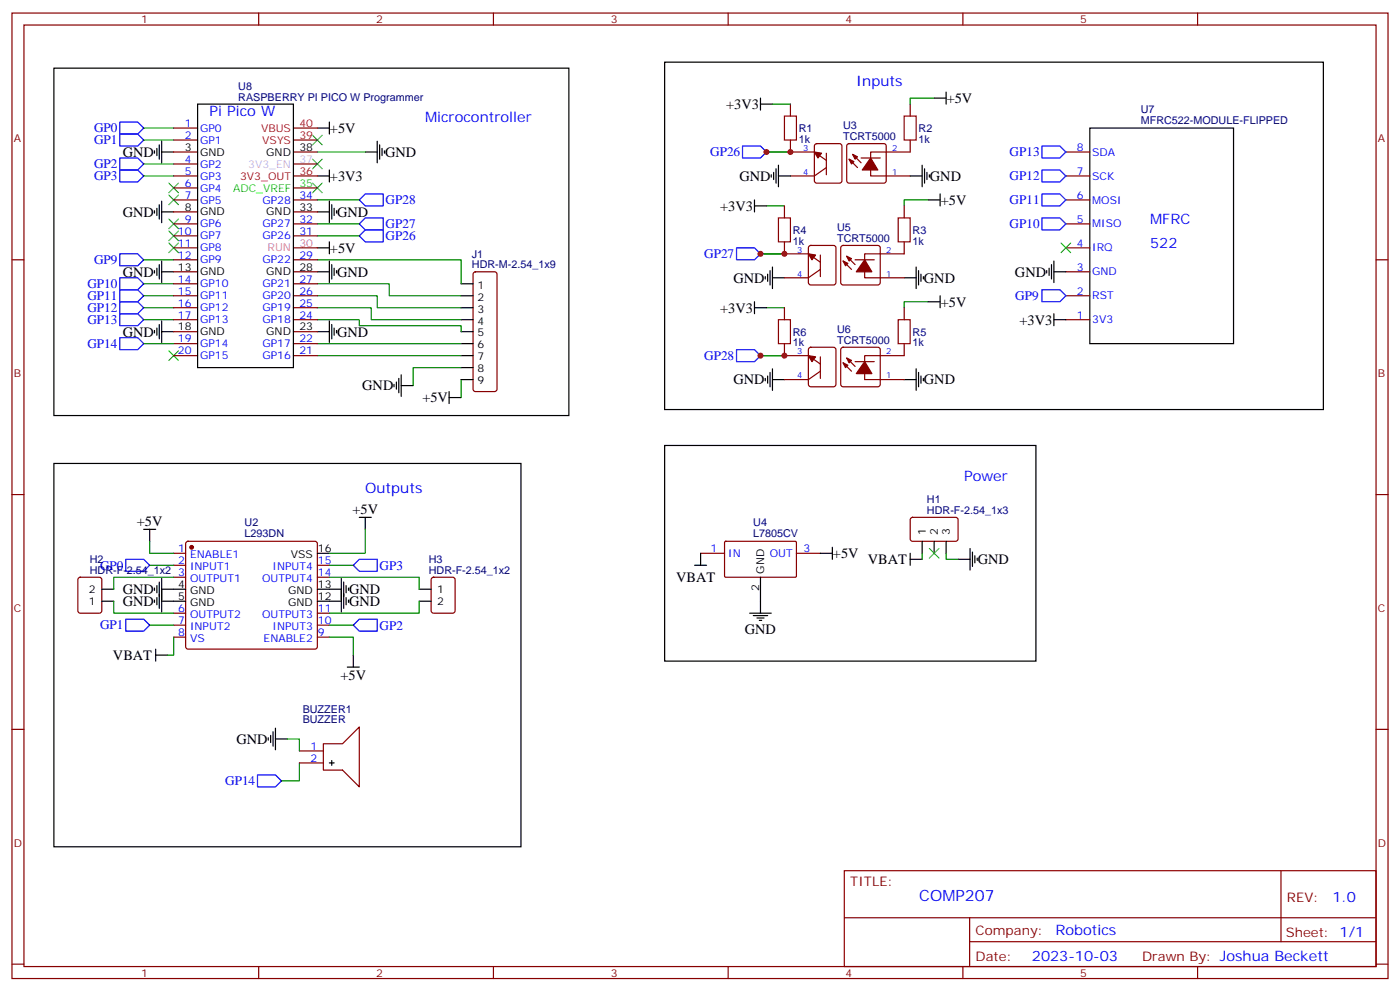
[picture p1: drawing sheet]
<svg xmlns="http://www.w3.org/2000/svg" width="412mm" height="292mm" viewBox="0 0 412 292" stroke-linecap="round" stroke-linejoin="round" font-family="sans-serif">
<g fill="none" stroke="#870000" stroke-width=".35">
<path d="M3.5 3.8h405.4v284.4h-405.4zM7.1 7.4h398.2v277.3h-398.2zM76.2 3.8v3.6M145.3 3.8v3.6M214.5 3.8v3.6M283.6 3.8v3.6M352.8 3.8v3.6M51.2 37.7h7M86.4 37.7h7.1M232.8 30.7v3.5M268.1 30.7v3.5M51.2 51.8h7"/>
<path d="M51.2 44.8h7M51.2 58.9h7M51.2 41.2h7M51.2 48.3h7M51.2 55.4h7M86.4 51.8h7.1M86.4 44.8h7.1M86.4 58.9h7.1M86.4 41.2h7.1M86.4 48.3h7.1M86.4 55.4h7.1M232.8 41.2v3.6h7.1l3.5 2.4"/>
<path d="M240.1 42.5l.5-.2h6.7l.5 .2 .2 .5v10.2l-.2 .5-.5 .2h-6.7l-.5-.2-.2-.5v-10.2zM243.4 45.1v6.4M243.4 49.4l-3.5 2.4h-7.1M249.6 42.5l.5-.2h10.2l.5 .2 .3 .5v10.2l-.3 .5-.5 .2h-10.2l-.5-.2-.2-.5v-10.2zM250.1 46.9l2.5 2.5M251.2 45.5l2.4 2.4M253.6 46.5h5.7M268.1 41.2v3.6h-11.6v7h11.6M314 51.8h7M314 44.8h7M314 58.9h7M3.5 76.5h3.6"/>
<path d="M51.2 76.5h7M51.2 73h7M51.2 65.9h7M51.2 62.4h7M51.2 69.5h7M86.4 76.5h7.1M86.4 73h7.1M86.4 65.9h7.1M86.4 62.4h7.1M86.4 69.5h7.1M231.1 60.6v3.6M231.1 71.2v3.6h7l3.6 2.4"/>
<path d="M238.4 72.5l.4-.2h6.7l.5 .2 .2 .5v10.2l-.2 .5-.5 .2h-6.7l-.5-.2-.2-.5v-10.2zM241.7 75.1v6.4M241.7 79.3l-3.6 2.5h-7M247.9 72.5l.5-.2h10.2l.5 .2 .2 .5v10.2l-.2 .5-.5 .2h-10.2l-.5-.2-.3-.5v-10.2zM248.4 76.9l2.4 2.4M249.4 75.5l2.5 2.4M251.9 76.5h5.6M266.3 71.2v3.6h-11.6v7h11.6M266.3 60.6v3.6M314 73h7M314 65.9h7M405.3 76.5h3.6"/>
<path d="M51.2 94.2h7M51.2 87.1h7M51.2 80h7M51.2 83.6h7M51.2 90.6h7M51.2 97.7h7M86.4 94.2h7.1M86.4 87.1h7.1M86.4 80h7.1M86.4 83.6h7.1M86.4 90.6h7.1M86.4 97.7h7.1"/>
<path d="M139.6 80.3l.5-.3h5.6l.5 .3 .2 .5v33.8l-.2 .5-.5 .2h-5.6l-.5-.2-.3-.5v-33.8zM231.1 90.6v3.6M266.3 90.6v3.6M314 94.2h7M314 87.1h7M314 80h7M51.2 104.7h7M51.2 101.2h7M86.4 104.7h7.1M86.4 101.2h7.1M231.1 101.2v3.5h7l3.6 2.5M238.4 102.5l.4-.2h6.7l.5 .2 .2 .5v10.2l-.2 .5-.5 .2h-6.7l-.5-.2-.2-.5v-10.2z"/>
<path d="M241.7 105.1v6.3M241.7 109.3l-3.6 2.5h-7M247.9 102.5l.5-.2h10.2l.5 .2 .2 .5v10.2l-.2 .5-.5 .2h-10.2l-.5-.2-.3-.5v-10.2zM248.4 106.9l2.4 2.4M249.4 105.4l2.5 2.5M251.9 106.5h5.6M266.3 101.2v3.5h-11.6v7.1h11.6M3.5 145.7h3.6M54.9 159.6l.5-.2h37.4l.5 .2 .2 .5v30.4l-.2 .5-.5 .2h-37.4l-.5-.3-.2-.4v-30.4zM213.5 159.6l.3-.2 20.6 .1 .2 .3-.1 10-.3 .2-20.6-.1-.2-.2zM268.3 152.6l.5-.2h13l.4 .7v5.9l-.7 .4h-13l-.4-.7v-5.6zM405.3 145.7h3.6"/>
<path d="M23.2 170.2l.4-.2h5.7l.6 .4 .1 9.5-.5 .6-5.9 .1-.6-.5-.1-9.4zM51.2 162.9h3.5M51.2 166.5h3.5M51.2 170h3.5M93.5 166.5h3.5M93.5 170h3.5M127.2 170.2l.5-.2h5.6l.7 .4 .1 9.5-.5 .6-5.9 .1-.6-.5-.1-9.4zM206.4 162.9h7M234.6 162.9h7.1M51.2 180.6h3.5M51.2 184.1h3.5M51.2 187.6h3.5"/>
<path d="M93.5 180.6h3.5M93.5 184.1h3.5M93.5 187.6h3.5M3.5 214.8h3.6M95.2 219h5.7l4.9-4.9v17.6l-4.9-4.9h-5.7zM405.3 214.8h3.6M88.2 221.2h7M88.2 224.7h7M248.7 256.4h156.6v28.3h-156.6zM377.3 256.5v20.8M248.7 270.3h156.5M285.6 277.3h119.6"/>
<path d="M285.6 270.3v14.1M3.5 284h3.6M76.2 284.7v3.5M145.3 284.7v3.5M214.5 284.7v3.5M283.6 284.7v3.5M352.8 284.7v3.5M405.3 284h3.6"/>
</g>
<g fill="none" stroke="#000" stroke-width=".35">
<path d="M195.8 18.3h194v102.3h-194zM15.9 20.1h151.7v102.3h-151.7zM58.2 30.7h28.2v77.6h-28.2zM93.5 37.7h3.5M97 35.9v3.6M224 28.9v3.5M224 30.7h3.5M275.2 28.9h3.5M278.7 27.1v3.6M321 37.7h42.4v63.5h-42.4zM45.5 44.4v.7M46.2 43.7v2.1"/>
<path d="M46.9 42.7v4.2M47.6 44.8h3.6M47.6 41.6v6.3M47.6 59.2v6.4M93.5 51.8h3.5M97 50.1v3.5M97 59.2v6.4M107.6 44.8h3.5M111.1 41.6v6.3M111.8 42.7v4.2M112.5 43.7v2.1M113.2 44.4v.7"/>
<path d="M222.2 58.9v3.5M227.2 51.5v.7M227.9 50.8v2.1M228.6 49.7v4.2M229.3 51.8h3.5M229.3 48.6v6.4M268.1 51.8h3.5M271.6 48.6v6.4M272.3 49.7v4.2M273 50.8v2.1M273.4 58.9h3.5M273.8 51.5v.7"/>
<path d="M276.9 57.1v3.5M45.5 62.1v.7M45.5 79.7v.7M46.2 61.3v2.2M46.2 79v2.1M46.9 60.3v4.2M46.9 77.9v4.3M47.6 76.9v6.3M47.6 62.4h3.6M93.5 62.4h3.5M93.5 73h3.5M97 71.2v3.6"/>
<path d="M97 76.9v6.3M97.7 60.3v4.2M97.7 77.9v4.3M98.4 61.3v2.2M98.4 79v2.1M99.1 62.1v.7M99.1 79.7v.7M222.2 60.6h3.6M226.8 79.7v4.2M227.5 78.6v6.4M269.9 78.6v6.4M270.6 79.7v4.2"/>
<path d="M308.3 79.7v.7M309 79v2.1M309.7 77.9v4.3M310.4 76.9v6.3M45.5 97.3v.7M46.2 96.6v2.1M46.9 95.6v4.2M47.6 94.5v6.4M47.6 80h3.6M47.6 97.7h3.6M93.5 80h3.5M93.5 97.7h3.5"/>
<path d="M97 94.5v6.4M97.7 95.6v4.2M98.4 96.6v2.1M99.1 97.3v.7M135.8 97.7h3.5M135.8 90.6h3.5M135.8 94.2h3.5M135.8 83.6h3.5M135.8 87.1h3.5M222.2 88.9v3.5M222.2 90.6h3.6M225.4 81.5v.7"/>
<path d="M226.1 80.8v2.1M227.5 81.8h3.6M266.3 81.8h3.6M271.3 80.8v2.1M272 81.5v.7M273.4 88.9h3.5M276.9 87.1v3.5M310.4 80h3.6M310.4 94.2h3.6M310.4 92.4v3.5M116.1 113.2v.7M116.8 112.5v2.1"/>
<path d="M117.5 111.4v4.3M118.2 113.6h3.5M118.2 110.4v6.3M132.3 117.1h3.5M132.3 115.3v3.6M135.8 111.8h3.5M135.8 101.2h3.5M135.8 104.7h3.5M135.8 108.3h3.5M225.4 111.4v.7M226.1 110.7v2.2M226.8 109.7v4.2"/>
<path d="M227.5 108.6v6.4M227.5 111.8h3.6M266.3 111.8h3.6M269.9 108.6v6.4M270.6 109.7v4.2M271.3 110.7v2.2M272 111.4v.7M15.9 136.5h137.6v112.9h-137.6zM195.8 131.2h109.4v63.5h-109.4zM42.3 155.9h3.6M44.1 155.9v3.5M105.8 152.4h3.6"/>
<path d="M107.6 152.4v3.5M271.6 159.4v3.5M275.2 159.4v3.5M278.7 159.4v3.5M30 173.5h3.5M30 177.1h3.5M45.5 173.2v.7M45.5 176.7v.7M46.2 172.5v2.1M46.2 176v2.1M46.9 171.4v7.8M47.6 173.5h7.1"/>
<path d="M47.6 177.1h7.1M47.6 170.4v9.8M93.5 173.5h7M93.5 177.1h7M93.5 162.9h3.5M100.5 170.4v9.8M101.2 171.4v7.8M102 172.5v2.1M102 176v2.1M102.7 173.2v.7M102.7 176.7v.7M123.5 173.5h3.5"/>
<path d="M123.5 177.1h3.5M204.6 166.5h3.5M206.4 162.9v3.6M224 170v10.6M241.7 162.9h3.5M245.2 161.2v3.5M268.1 164.7h3.5M268.1 162.9v3.6M282.2 164.7h3.6M285.8 161.5v6.4M286.5 162.6v4.2M287.2 163.7v2.1"/>
<path d="M287.9 164.4v.7M45.9 192.9h3.5M45.9 191.2v3.5M102.3 196.5h3.5M104.1 192.9v3.6M220.8 180.6h6.4M221.9 181.3h4.2M223 182h2.1M223.7 182.7h.7M79 217.3v.7M79.7 216.6v2.1M80.4 215.5v4.2"/>
<path d="M81.1 217.6h3.6M81.1 214.5v6.3M97 224.7h1.4M97.7 224v1.4"/>
</g>
<g fill="#870000" stroke="#870000" stroke-width=".35">
<path d="M256.5 46.5l2.1 3.6h-4.6z"/>
<path d="M250.1 46.9l1.4 .7-.7 .7z"/>
<path d="M251.2 45.5l1.4 .7-.7 .7z"/>
<path d="M239.9 44.8l2.1 .3-1.1 1.4z"/>
<path d="M254.7 76.5l2.1 3.5h-4.6z"/>
<path d="M248.4 76.9l1.4 .7-.7 .7z"/>
<path d="M249.4 75.5l1.4 .7-.7 .7z"/>
<path d="M238.1 74.8l2.1 .3-1 1.4z"/>
<path d="M254.7 106.5l2.1 3.5h-4.6z"/>
<path d="M248.4 106.9l1.4 .7-.7 .7z"/>
<path d="M249.4 105.4l1.4 .8-.7 .7z"/>
<path d="M238.1 104.7l2.1 .4-1 1.4z"/>
<circle cx="56.4" cy="161.2" r=".53"/>
</g>
<g fill="none" stroke="#00f" stroke-width=".35">
<path d="M35.3 35.9h5.3l1.7 1.8-1.7 1.8h-5.3zM35.3 39.5h5.3l1.7 1.7-1.7 1.8h-5.3zM35.3 46.5h5.3l1.7 1.8-1.7 1.8h-5.3zM35.3 50.1h5.3l1.7 1.7-1.7 1.8h-5.3zM107.6 57.1h5.3v3.5h-5.3l-1.8-1.7zM218.7 43h5.3l1.8 1.8-1.8 1.7h-5.3zM306.9 43h5.3l1.8 1.8-1.8 1.7h-5.3zM306.9 50.1h5.3l1.8 1.7-1.8 1.8h-5.3zM306.9 57.1h5.3l1.8 1.8-1.8 1.7h-5.3zM35.3 74.8h5.3l1.7 1.7-1.7 1.8h-5.3zM105.8 65.9l1.8-1.7h5.3v3.5h-5.3zM105.8 69.5l1.8-1.8h5.3v3.5h-5.3z"/>
<path d="M217 73h5.2l1.8 1.8-1.8 1.7h-5.2zM306.9 64.2h5.3l1.8 1.7-1.8 1.8h-5.3zM35.3 81.8h5.3l1.7 1.8-1.7 1.7h-5.3zM35.3 85.3h5.3l1.7 1.8-1.7 1.8h-5.3zM35.3 88.9h5.3l1.7 1.7-1.7 1.8h-5.3zM35.3 92.4h5.3l1.7 1.8-1.7 1.7h-5.3zM35.3 99.4h5.3l1.7 1.8-1.7 1.8h-5.3zM306.9 85.3h5.3l1.8 1.8-1.8 1.8h-5.3zM217 103h5.2l1.8 1.7-1.8 1.8h-5.2zM37 164.7h5.3l1.8 1.8-1.8 1.7h-5.3zM104.1 166.5l1.7-1.8h5.3v3.5h-5.3zM37 182.4h5.3l1.8 1.7-1.8 1.8h-5.3z"/>
<path d="M104.1 184.1l1.7-1.7h5.3v3.5h-5.3zM75.8 228.2h5.3l1.8 1.8-1.8 1.7h-5.3z"/>
</g>
<g fill="none" stroke="#008700" stroke-width=".35">
<path d="M42.3 37.7h8.9M227.5 30.7h5.3M275.2 28.9h-7.1v1.8M42.3 41.2h8.9M42.3 48.3h8.9M42.3 51.8h8.9M93.5 58.9h12.3M93.5 44.8h14.1M225.8 44.8h7M273.4 58.9h-7.1v1.7M42.3 76.5h8.9M93.5 76.5h42.3v7.1"/>
<path d="M93.5 65.9h12.3M93.5 69.5h12.3M224 74.8h7.1M225.8 60.6h5.3M42.3 90.6h8.9M42.3 83.6h8.9M42.3 87.1h8.9M42.3 94.2h8.9M93.5 83.6h21.2v3.5h21.1M93.5 87.1h17.6v3.5h24.7M93.5 90.6h15.9v3.6h26.4M93.5 94.2h12.3v1.7h30v1.8"/>
<path d="M225.8 90.6h5.3M273.4 88.9h-7.1v1.7M42.3 101.2h8.9M93.5 104.7h42.3M93.5 101.2h42.3M135.8 108.3h-14.1v5.3M135.8 111.8v5.3M224 104.7h7.1M44.1 159.4v3.5h7.1M107.6 155.9v7h-10.6M33.5 177.1v3.5h17.7M44.1 166.5h7.1"/>
<path d="M51.2 170h-17.7v3.5M97 170h26.5v3.5M97 166.5h7.1M123.5 177.1v3.5h-26.5M271.6 162.9v1.8M278.7 162.9v1.8h3.5M44.1 184.1h7.1M51.2 187.6v5.3h-1.8M97 187.6h7.1v5.3M97 184.1h7.1M84.7 217.6h3.5v3.6M88.2 224.7v5.3h-5.3"/>
</g>
<g fill="none" stroke="#3c3" stroke-width=".35">
<path d="M92.1 39.8l2.8 2.9M94.9 39.8l-2.8 2.9M49.7 53.9l2.9 2.9M49.7 57.5l2.9 2.8M52.6 53.9l-2.9 2.9M52.6 57.5l-2.9 2.8M92.1 53.9l2.8 2.9M92.1 46.9l2.8 2.8M94.9 53.9l-2.8 2.9M94.9 46.9l-2.8 2.8M49.7 64.5l2.9 2.8M49.7 68.1l2.9 2.8"/>
<path d="M49.7 71.6l2.9 2.8M52.6 64.5l-2.9 2.8M52.6 68.1l-2.9 2.8M52.6 71.6l-2.9 2.8M312.6 71.6l2.8 2.8M315.4 71.6l-2.8 2.8M49.7 103.3l2.9 2.9M52.6 103.3l-2.9 2.9M273.8 161.5l2.8 2.9M276.6 161.5l-2.8 2.9"/>
</g>
<path d="M231.1 34.2h3.5v7h-3.5zM266.3 34.2h3.6v7h-3.6zM229.3 64.2h3.5v7h-3.5zM264.6 64.2h3.5v7h-3.5zM229.3 94.2h3.5v7h-3.5zM264.6 94.2h3.5v7h-3.5z" fill="none" stroke="#a10000" stroke-width=".35"/>
<g fill="#c00">
<circle cx="232.8" cy="44.8" r=".88"/>
<circle cx="225.8" cy="44.8" r=".88"/>
<circle cx="224" cy="74.8" r=".88"/>
<circle cx="231.1" cy="74.8" r=".88"/>
<circle cx="224" cy="104.7" r=".88"/>
<circle cx="231.1" cy="104.7" r=".88"/>
</g>
<text font-size="4.6" fill="#00f" x="270.8" y="265.5">COMP207</text>
<g font-size="4.2" fill="#00f">
<text x="252.2" y="25.4">Inputs</text>
<text x="61.7" y="34.2">Pi Pico W</text>
<text x="125.2" y="35.9">Microcontroller</text>
<text x="338.8" y="66">MFRC</text>
<text x="338.8" y="73">522</text>
<text x="284" y="141.8">Power</text>
<text x="107.6" y="145.3">Outputs</text>
<text x="392.5" y="265.7">1.0</text>
<text x="310.9" y="275.3">Robotics</text>
<text x="304" y="283.1">2023-10-03</text>
</g>
<g font-size="4.2">
<text x="213.9" y="32.1">+3V3</text>
<text x="278.9" y="30.3">+5V</text>
<text x="97.2" y="39.1">+5V</text>
<text x="36.2" y="46.2">GND</text>
<text x="113.4" y="46.2">GND</text>
<text x="97.2" y="53.3">+3V3</text>
<text x="217.8" y="53.3">GND</text>
<text x="273.9" y="53.3">GND</text>
<text x="36.2" y="63.8">GND</text>
<text x="99.3" y="63.8">GND</text>
<text x="212.1" y="62.1">+3V3</text>
<text x="277.1" y="60.3">+5V</text>
<text x="97.2" y="74.4">+5V</text>
<text x="36.2" y="81.5">GND</text>
<text x="99.3" y="81.5">GND</text>
<text x="216.1" y="83.2">GND</text>
<text x="272.2" y="83.2">GND</text>
<text x="299" y="81.5">GND</text>
<text x="212.1" y="92.1">+3V3</text>
<text x="277.1" y="90.3">+5V</text>
<text x="300.3" y="95.6">+3V3</text>
<text x="36.2" y="99.1">GND</text>
<text x="99.3" y="99.1">GND</text>
<text x="216.1" y="113.2">GND</text>
<text x="272.2" y="113.2">GND</text>
<text x="106.7" y="115">GND</text>
<text x="124.4" y="118.5">+5V</text>
<text x="40.3" y="154.8">+5V</text>
<text x="103.8" y="151.2">+5V</text>
<text x="245.4" y="164.4">+5V</text>
<text x="255.6" y="166.1">VBAT</text>
<text x="288" y="166.1">GND</text>
<text x="199.2" y="171.4">VBAT</text>
<text x="36.2" y="175">GND</text>
<text x="36.2" y="178.5">GND</text>
<text x="102.8" y="174.9">GND</text>
<text x="102.8" y="178.5">GND</text>
<text x="219.4" y="186.6">GND</text>
<text x="33.3" y="194.3">VBAT</text>
<text x="100.3" y="200.4">+5V</text>
<text x="69.7" y="219.1">GND</text>
</g>
<g font-size="3.9" fill="#00f">
<text x="27.7" y="39">GP0</text>
<text x="27.7" y="42.4">GP1</text>
<text x="209.2" y="46">GP26</text>
<text x="297.4" y="46">GP13</text>
<text x="27.7" y="49.5">GP2</text>
<text x="27.7" y="53">GP3</text>
<text x="297.4" y="53.1">GP12</text>
<text x="113.6" y="60.1">GP28</text>
<text x="297.4" y="60.1">GP11</text>
<text x="113.6" y="67.2">GP27</text>
<text x="113.6" y="70.7">GP26</text>
<text x="297.4" y="67.2">GP10</text>
<text x="27.7" y="77.7">GP9</text>
<text x="207.4" y="76">GP27</text>
<text x="25.8" y="84.8">GP10</text>
<text x="25.8" y="88.3">GP11</text>
<text x="299" y="88.4">GP9</text>
<text x="25.8" y="91.8">GP12</text>
<text x="25.8" y="95.4">GP13</text>
<text x="25.8" y="102.4">GP14</text>
<text x="207.4" y="106">GP28</text>
<text x="29.5" y="167.7">GP0</text>
<text x="111.8" y="167.8">GP3</text>
<text x="29.5" y="185.4">GP1</text>
<text x="111.8" y="185.4">GP2</text>
<text x="66.3" y="231.2">GP14</text>
</g>
<g font-size="3.9" fill="#800">
<text x="250.5" y="261">TITLE:</text>
<text x="379.1" y="265.7">REV:</text>
<text x="287.4" y="275.2">Company:</text>
<text x="378.7" y="275.8">Sheet: 1/1</text>
<text x="287.4" y="282.9">Date:</text>
<text x="336.4" y="283">Drawn By: Joshua Beckett</text>
</g>
<g font-size="3.2" fill="#800">
<text x="41.6" y="6.8">1</text>
<text x="110.8" y="6.8">2</text>
<text x="179.9" y="6.8">3</text>
<text x="249.1" y="6.8">4</text>
<text x="318.2" y="6.8">5</text>
<text x="4.1" y="41.9">A</text>
<text x="405.9" y="41.9">A</text>
<text x="4.1" y="111.1">B</text>
<text x="405.9" y="111.1">B</text>
<text x="4.1" y="180.2">C</text>
<text x="405.9" y="180.2">C</text>
<text x="4.1" y="249.4">D</text>
<text x="405.9" y="249.4">D</text>
<text x="41.6" y="287.7">1</text>
<text x="110.8" y="287.7">2</text>
<text x="179.9" y="287.7">3</text>
<text x="249.1" y="287.7">4</text>
<text x="318.2" y="287.7">5</text>
</g>
<g font-size="3.2" fill="#000080">
<text x="70.2" y="29.6">RASPBERRY PI PICO W Programmer</text>
<text x="70.2" y="26.4">U8</text>
<text x="336" y="33.3">U7</text>
<text x="235.3" y="38.9">R1</text>
<text x="248.4" y="41.2">TCRT5000</text>
<text x="248.4" y="38.1">U3</text>
<text x="270.6" y="38.9">R2</text>
<text x="336" y="36.7">MFRC522-MODULE-FLIPPED</text>
<text x="235.3" y="42">1k</text>
<text x="270.6" y="42">1k</text>
<text x="233.5" y="68.9">R4</text>
<text x="246.6" y="71.2">TCRT5000</text>
<text x="246.6" y="68.1">U5</text>
<text x="268.8" y="68.9">R3</text>
<text x="139" y="75.8">J1</text>
<text x="233.5" y="72">1k</text>
<text x="268.8" y="72">1k</text>
<text x="139" y="79">HDR-M-2.54_1x9</text>
<text x="233.5" y="98.9">R6</text>
<text x="246.6" y="101.2">TCRT5000</text>
<text x="246.6" y="98.1">U6</text>
<text x="268.8" y="98.9">R5</text>
<text x="233.5" y="102">1k</text>
<text x="268.8" y="102">1k</text>
<text x="273.1" y="148.2">H1</text>
<text x="72.1" y="155">U2</text>
<text x="221.9" y="155">U4</text>
<text x="273.1" y="151.3">HDR-F-2.54_1x3</text>
<text x="72.1" y="158.1">L293DN</text>
<text x="221.9" y="158.1">L7805CV</text>
<text x="26.5" y="165.8">H2</text>
<text x="126.3" y="165.8">H3</text>
<text x="26.5" y="168.9">HDR-F-2.54_1x2</text>
<text x="126.3" y="168.9">HDR-F-2.54_1x2</text>
<text x="89.2" y="209.9">BUZZER1</text>
<text x="89.2" y="213">BUZZER</text>
</g>
<g font-size="3.2" fill="#00f">
<text x="54.4" y="37.4">1</text>
<text x="54.4" y="40.9">2</text>
<text x="58.9" y="38.8">GP0</text>
<text x="54.4" y="47.9">4</text>
<text x="58.9" y="42.3">GP1</text>
<text x="317.2" y="44.4">8</text>
<text x="321.7" y="45.8">SDA</text>
<text x="54.4" y="51.5">5</text>
<text x="58.9" y="49.4">GP2</text>
<text x="58.9" y="52.9">GP3</text>
<text x="317.2" y="51.5">7</text>
<text x="321.7" y="52.9">SCK</text>
<text x="54.4" y="55">6</text>
<text x="54.4" y="58.5">7</text>
<text x="58.9" y="56.4">GP4</text>
<text x="58.9" y="59.9">GP5</text>
<text x="77.3" y="59.9">GP28</text>
<text x="88.2" y="58.5">34</text>
<text x="317.2" y="58.5">6</text>
<text x="321.7" y="59.9">MOSI</text>
<text x="54.4" y="65.6">9</text>
<text x="88.2" y="65.6">32</text>
<text x="317.2" y="65.6">5</text>
<text x="52.4" y="69.1">10</text>
<text x="58.9" y="67">GP6</text>
<text x="58.9" y="70.5">GP7</text>
<text x="77.3" y="70.5">GP26</text>
<text x="77.3" y="67">GP27</text>
<text x="88.2" y="69.1">31</text>
<text x="321.7" y="67">MISO</text>
<text x="52.4" y="72.6">11</text>
<text x="52.4" y="76.2">12</text>
<text x="58.9" y="74">GP8</text>
<text x="58.9" y="77.6">GP9</text>
<text x="77.3" y="77.6">GP22</text>
<text x="88.2" y="76.2">29</text>
<text x="317.2" y="72.6">4</text>
<text x="321.7" y="74">IRQ</text>
<text x="52.4" y="83.2">14</text>
<text x="88.2" y="83.2">27</text>
<text x="317.2" y="79.7">3</text>
<text x="321.7" y="81.1">GND</text>
<text x="52.4" y="86.7">15</text>
<text x="58.9" y="84.6">GP10</text>
<text x="58.9" y="88.2">GP11</text>
<text x="77.3" y="88.2">GP20</text>
<text x="77.3" y="84.6">GP21</text>
<text x="88.2" y="86.7">26</text>
<text x="317.2" y="86.7">2</text>
<text x="321.7" y="88.2">RST</text>
<text x="52.4" y="90.3">16</text>
<text x="52.4" y="93.8">17</text>
<text x="58.9" y="91.7">GP12</text>
<text x="58.9" y="95.2">GP13</text>
<text x="77.3" y="95.2">GP18</text>
<text x="77.3" y="91.7">GP19</text>
<text x="88.2" y="93.8">24</text>
<text x="88.2" y="90.3">25</text>
<text x="317.2" y="93.8">1</text>
<text x="321.7" y="95.2">3V3</text>
<text x="52.4" y="100.9">19</text>
<text x="88.2" y="100.9">22</text>
<text x="52.4" y="104.4">20</text>
<text x="58.9" y="102.3">GP14</text>
<text x="58.9" y="105.8">GP15</text>
<text x="77.3" y="105.8">GP16</text>
<text x="77.3" y="102.3">GP17</text>
<text x="88.2" y="104.4">21</text>
<text x="52.5" y="162.6">1</text>
<text x="52.5" y="166.1">2</text>
<text x="56" y="164.4">ENABLE1</text>
<text x="56" y="167.9">INPUT1</text>
<text x="80.3" y="167.9">INPUT4</text>
<text x="93.7" y="166.1">15</text>
<text x="209.3" y="162.6">1</text>
<text x="214.5" y="164">IN</text>
<text x="226.8" y="164">OUT</text>
<text x="236.7" y="162.6">3</text>
<text x="52.5" y="169.7">3</text>
<text x="56" y="171.4">OUTPUT1</text>
<text x="77.2" y="171.4">OUTPUT4</text>
<text x="93.7" y="169.7">14</text>
<text x="52.5" y="180.2">6</text>
<text x="52.5" y="183.8">7</text>
<text x="56" y="182">OUTPUT2</text>
<text x="56" y="185.5">INPUT2</text>
<text x="77.2" y="182">OUTPUT3</text>
<text x="80.3" y="185.5">INPUT3</text>
<text x="93.7" y="183.8">10</text>
<text x="93.7" y="180.2">11</text>
<text x="52.5" y="187.3">8</text>
<text x="56" y="189.1">VS</text>
<text x="77.7" y="189.1">ENABLE2</text>
<text x="93.7" y="187.3">9</text>
<text x="91.5" y="220.8">1</text>
<text x="91.5" y="224.3">2</text>
</g>
<g font-size="3.2" fill="#f00">
<text x="76.9" y="38.8">VBUS</text>
<text x="88.2" y="40.9">39</text>
<text x="88.2" y="37.4">40</text>
<text x="77.3" y="42.3">VSYS</text>
<text x="70.7" y="52.9">3V3_OUT</text>
<text x="88.2" y="51.5">36</text>
</g>
<g font-size="3.2">
<text x="54.4" y="44.4">3</text>
<text x="58.9" y="45.8">GND</text>
<text x="78.4" y="45.8">GND</text>
<text x="88.2" y="44.4">38</text>
<text x="54.4" y="62.1">8</text>
<text x="58.9" y="63.5">GND</text>
<text x="78.4" y="63.5">GND</text>
<text x="88.2" y="62.1">33</text>
<text x="52.4" y="79.7">13</text>
<text x="58.9" y="81.1">GND</text>
<text x="78.4" y="81.1">GND</text>
<text x="88.2" y="79.7">28</text>
<text x="140.7" y="85">1</text>
<text x="140.7" y="88.5">2</text>
<text x="140.7" y="92">3</text>
<text x="140.7" y="95.6">4</text>
<text x="52.4" y="97.3">18</text>
<text x="58.9" y="98.7">GND</text>
<text x="78.4" y="98.7">GND</text>
<text x="88.2" y="97.3">23</text>
<text x="140.7" y="99.1">5</text>
<text x="140.7" y="102.6">6</text>
<text x="140.7" y="106.2">7</text>
<text x="140.7" y="109.7">8</text>
<text x="140.7" y="113.2">9</text>
<text x="272.7" y="157.7" transform="rotate(-90 272.7 157.7)">1</text>
<text x="276.2" y="157.7" transform="rotate(-90 276.2 157.7)">2</text>
<text x="279.8" y="157.7" transform="rotate(-90 279.8 157.7)">3</text>
<text x="85.7" y="164.4">VSS</text>
<text x="93.7" y="162.6">16</text>
<text x="52.5" y="173.2">4</text>
<text x="93.7" y="173.2">13</text>
<text x="225.1" y="168.9" transform="rotate(-90 225.1 168.9)">GND</text>
<text x="26.2" y="178.1">1</text>
<text x="26.2" y="174.6">2</text>
<text x="52.5" y="176.7">5</text>
<text x="56" y="174.9">GND</text>
<text x="56" y="178.5">GND</text>
<text x="84.9" y="178.5">GND</text>
<text x="84.9" y="174.9">GND</text>
<text x="93.7" y="176.7">12</text>
<text x="128.8" y="174.6">1</text>
<text x="128.8" y="178.1">2</text>
<text x="223.7" y="174.1" transform="rotate(-90 223.7 174.1)">2</text>
</g>
<g font-size="3.2" fill="#f6f">
<text x="88.2" y="47.9">37</text>
<text x="73.1" y="49.4">3V3_EN</text>
</g>
<g font-size="3.2" fill="#0f0">
<text x="68.7" y="56.4">ADC_VREF</text>
<text x="88.2" y="55">35</text>
</g>
<g font-size="3.2" fill="#f0f">
<text x="78.8" y="74">RUN</text>
<text x="88.2" y="72.6">30</text>
</g>
<g font-size="2.5" fill="#00f">
<text x="236.6" y="44.4">3</text>
<text x="262.8" y="44.4">2</text>
<text x="236.6" y="51.5">4</text>
<text x="262.8" y="51.5">1</text>
<text x="234.8" y="74.4">3</text>
<text x="261.1" y="74.4">2</text>
<text x="234.8" y="81.5">4</text>
<text x="261.1" y="81.5">1</text>
<text x="234.8" y="104.4">3</text>
<text x="261.1" y="104.4">2</text>
<text x="234.8" y="111.4">4</text>
<text x="261.1" y="111.4">1</text>
</g>
</svg>
